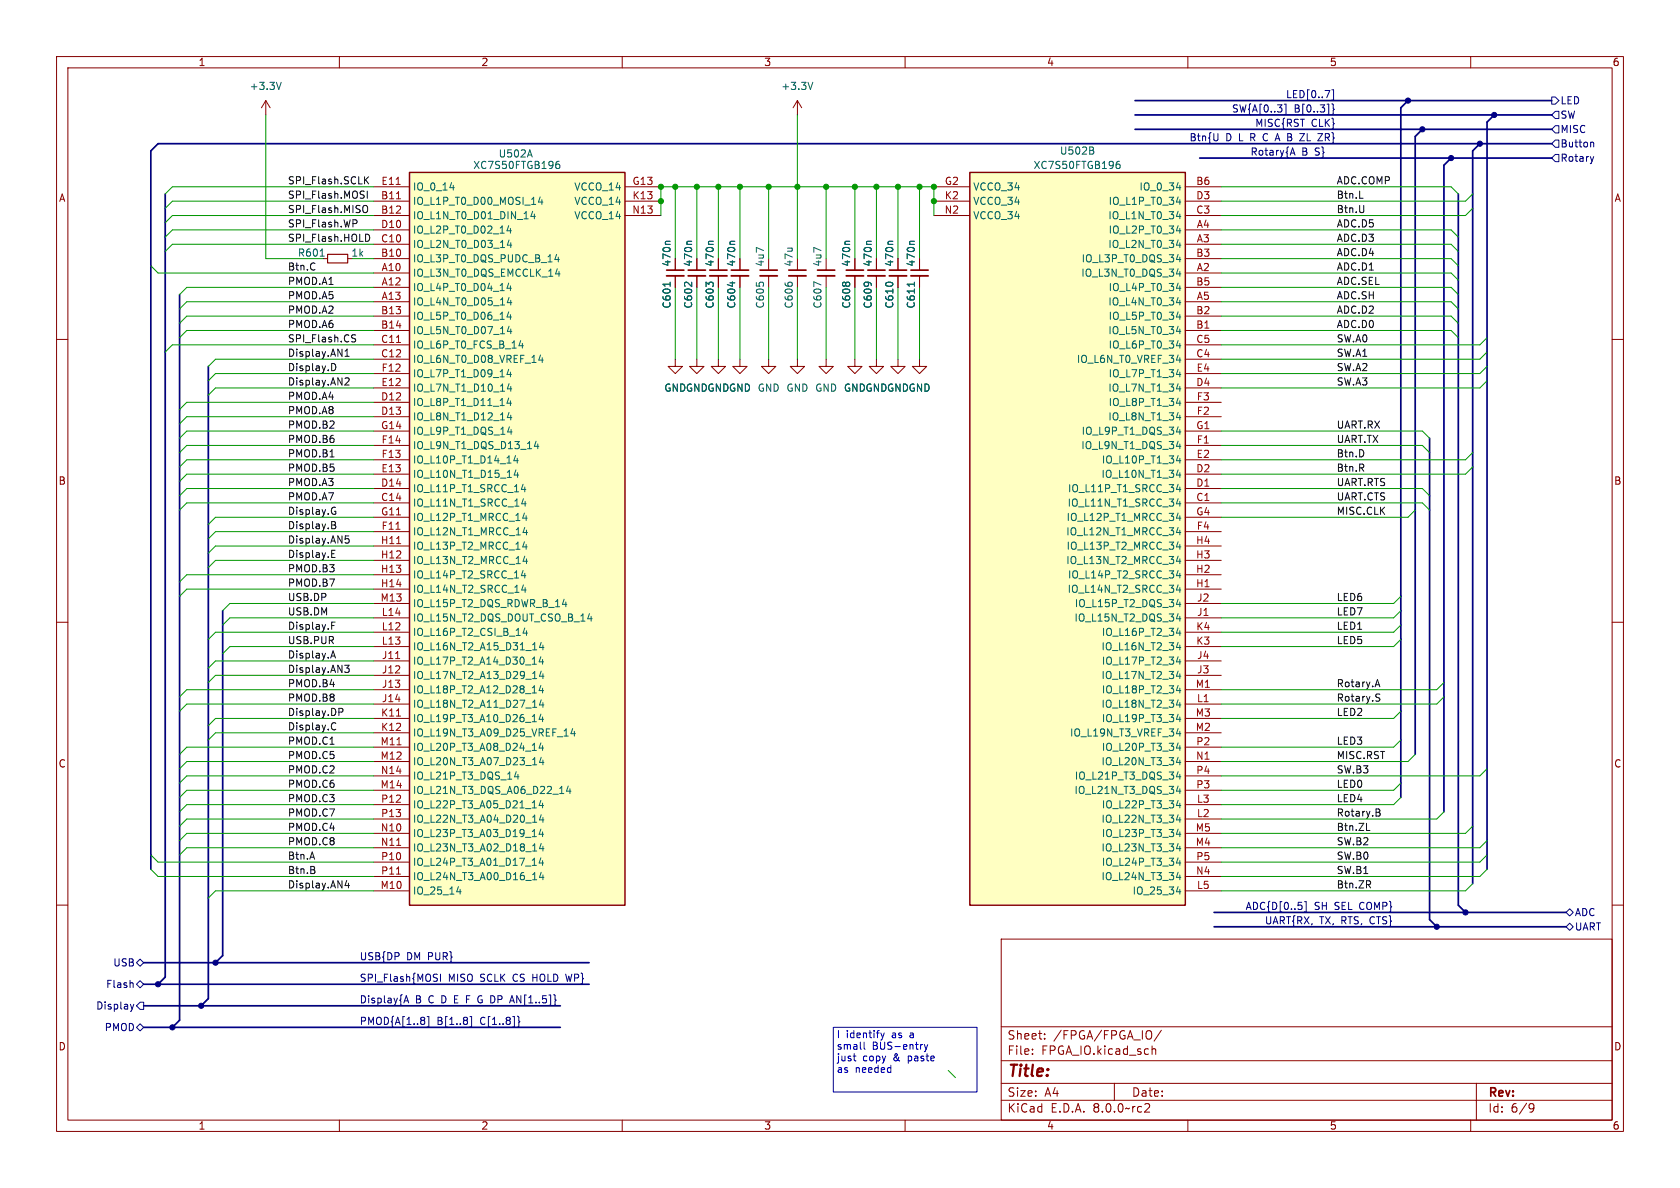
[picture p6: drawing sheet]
<svg xmlns="http://www.w3.org/2000/svg" width="297mm" height="210mm" viewBox="0 0 297 210" stroke-linecap="round" stroke-linejoin="round" font-family="sans-serif">
<g fill="none" stroke="#840000" stroke-width=".18">
<path d="M10 10h277v190h-277zM12 12h273v186h-273zM60 10v2M110 10v2M160 10v2M210 10v2M260 10v2M10 60h2M119.4 48.8v2M123.2 48.8v2M127 48.8v2M130.8 48.8v2"/>
<path d="M135.9 48.8v2M141 48.8v2M158.7 48.8v2M162.6 48.8v2M285 60h2M135.9 63.5v1.3h1.3l-1.3 1.2-1.3-1.2h1.3M10 110h2M285 110h2M10 160h2M285 160h2M177 166h108v32h-108zM60 198v2"/>
<path d="M110 198v2M160 198v2M177 194.5h108M177 191.5h108M177 187.5h108M177 181.5h108M182.5 186.3v.1M182.5 185.5v.1M184.7 183.6v.1M184.7 182.8v.1M197 191.5v3M202.6 195.1l.5 .1 .1 .3-.9 1.1h.9"/>
<path d="M203.4 182.3a1.07 1.07 0 0 1 0 1.3M203.7 184.9v1.5M203.7 185.5l.2-.1 .3 .1 .1 .9M205.3 182.1l-1.3 2M210 198v2M260 198v2M261 191.5v6.5M270.6 195.1l.5 .1a.99 .99 0 0 1-.4 1.4h-.2M271.2 195.7l-.3 .3h-.3"/>
</g>
<path d="M117.9 48.8h3M121.7 48.8h3M125.5 48.8h3M129.3 48.8h3M134.4 48.8h3M139.4 48.8h3.1M157.2 48.8h3.1M161 48.8h3.1" fill="none" stroke="#840000" stroke-width=".33"/>
<path d="M117.9 47.8h3M121.7 47.8h3M125.5 47.8h3M129.3 47.8h3M134.4 47.8h3M139.4 47.8h3.1M157.2 47.8h3.1M161 47.8h3.1" fill="none" stroke="#840000" stroke-width=".3"/>
<path d="M118.5 42.7h-.7l-.2 .1M118.5 49.9v.7M122.3 42.7h-.7l-.2 .1M126.1 42.7h-.7l-.2 .1M129.5 49.8v.8M129.9 42.7h-.7l-.1 .1M157.8 42.7h-.6l-.2 .1M161.7 49.9v.7M161.7 42.7h-.7l-.2 .1" fill="none" stroke="#006464" stroke-width=".18"/>
<path d="M72.4 30.5h38.1v129.5h-38.1z" fill="#ffffc2"/>
<path d="M72.4 30.5h38.1v129.5h-38.1z" fill="none" stroke="#840000" stroke-width=".25"/>
<g fill="none" stroke="#840000" stroke-width=".18">
<path d="M47 17.8l-.8 1.3M47 17.8v2.5M47 17.8l.8 1.3M141 17.8l-.8 1.3M141 17.8v2.5M141 17.8l.7 1.3M66 35.6h6.4M66 38.1h6.4M66 33h6.4M110.5 35.6h6.3M110.5 38.1h6.3M110.5 33h6.3"/>
<path d="M57.1 45.7h.8M61.5 45.7h.7M66 48.3h6.4M66 50.8h6.4M66 53.3h6.4M66 45.7h6.4M66 55.9h6.4M66 58.4h6.4M66 43.2h6.4M66 40.6h6.4M146 48.8v2M154.9 48.8v2"/>
<path d="M66 61h6.4M66 63.5h6.4M66 71.1h6.4M66 73.7h6.4M66 68.6h6.4M66 66h6.4M66 78.7h6.4M66 76.2h6.4M119.4 63.5v1.3h1.2l-1.2 1.2-1.3-1.2h1.3M123.2 63.5v1.3h1.3l-1.3 1.2-1.3-1.2h1.3M127 63.5v1.3h1.3l-1.3 1.2-1.3-1.2h1.3M130.8 63.5v1.3h1.3l-1.3 1.2-1.3-1.2h1.3"/>
<path d="M141 63.5v1.3h1.2l-1.2 1.2-1.3-1.2h1.3M66 88.9h6.4M66 86.4h6.4M66 83.8h6.4M66 94h6.4M66 81.3h6.4M66 91.4h6.4M66 96.5h6.4M66 99.1h6.4M66 101.6h6.4M66 104.1h6.4M66 116.8h6.4"/>
<path d="M66 119.4h6.4M66 111.8h6.4M66 114.3h6.4M66 109.2h6.4M66 106.7h6.4M66 121.9h6.4M66 124.5h6.4M66 127h6.4M66 129.5h6.4M66 132.1h6.4M66 134.6h6.4M66 139.7h6.4"/>
<path d="M66 137.2h6.4M66 157.5h6.4M66 147.3h6.4M66 149.9h6.4M66 152.4h6.4M66 154.9h6.4M66 142.2h6.4M66 144.8h6.4"/>
</g>
<g fill="none" stroke="#006464" stroke-width=".18">
<path d="M49.7 14.5l-.4 1.3M143.7 14.5l-.4 1.3M79.5 33.2h.8M89.9 39.9l-.3 .9h.8M93.7 26.5l.4 1.3M94.2 37.3l-.3 1h.7M94.5 37.8v.9M95.5 34.8l-.3 .9h.8M95.8 35.3v.8M98.4 29.1l.3-.1 .3 .2-.2 .5h-.4M98.8 28.5l-.3 .1-.2 .2M56.6 45.3h.7"/>
<path d="M89.9 50l-.3 1h.8M89.9 55.1l-.3 .9h.8M90 52.6l-.3 .9h.8M90 57.7l-.3 .9h.8M90 42.4l-.3 .9h.8M90.2 40.4v.8M90.2 50.5v.9M90.2 55.6v.9M90.3 42.9v.9M90.3 53.1v.8M90.3 58.2v.8M98.1 45.9h.8"/>
<path d="M98.2 48.4h.8M98.7 45.5v.8M98.8 48v.8M145.1 50.4l-1.2-.6v.9M154 42.7h-.6l-.2 .1M89.7 76.4h.8M89.9 70.4l-.3 .9h.8M89.9 65.3l-.3 .9h.8M90 72.9l-.3 .9h.8M90 67.8l-.3 .9h.8M90.2 65.8v.8M90.2 70.9v.8"/>
<path d="M90.3 68.3v.9M90.3 73.4v.8M90.4 75.9v.9M91.7 61.1h.8M92.4 60.7v.8M94.8 78l-.3 .9h.8M95.1 78.5v.8M95.6 62.7l-.3 1h.7M95.9 63.2v.9M91.1 80.5l-.3 .9h.8M91.2 83.1l-.3 .9h.8M91.4 81v.9"/>
<path d="M91.5 83.6v.8M92.4 91.6h.8M92.4 96.7h.8M92.5 85.6l-.3 .9h.8M92.5 94.1h.8M92.5 99.2h.8M92.5 88.1l-.3 1h.8M92.8 86.1v.8M92.8 88.6v.9M93 91.2v.8M93 96.3v.8M93.1 93.7v.9"/>
<path d="M93.1 98.8v.8M92.5 100.8l-.3 1h.8M92.5 103.4l-.3 .9h.8M92.8 101.3v.9M92.8 111l-.3 .9h.8M92.8 103.9v.8M93.1 111.5v.8M94.1 117.4h.7M95.6 116.1l-.3 .9h.8M95.7 118.6l-.3 .9h.8M95.7 113.5l-.3 1h.8M95.9 116.6v.8"/>
<path d="M96 114v.9M96 119.1v.9M99.4 106.8h.8M100 106.4v.9M103.9 109.4h.8M104.5 109v.8M91.3 136.4l-.3 .9h.7M91.6 136.9v.8M94.1 122.5h.7M94.1 127.6h.7M94.1 132.7h.7M95.6 121.2l-.3 .9h.8"/>
<path d="M95.6 126.2l-.3 1h.8M95.6 131.3l-.3 .9h.8M95.7 123.7l-.3 .9h.8M95.7 133.9l-.3 .9h.8M95.9 121.7v.8M95.9 126.7v.9M95.9 131.8v.9M96 124.2v.8M96 134.4v.8M100.5 138.9l-.3 1h.7M100.8 139.4v.9M101.2 128.8l-.3 .9h.8"/>
<path d="M101.5 129.3v.8M80.7 157.6h.8M81.3 157.2v.9M94.1 147.9h.7M94.1 153h.7M94.1 142.8h.7M95.6 146.6l-.3 .9h.8M95.6 151.6l-.3 1h.8M95.6 141.5l-.3 .9h.8M95.7 149.1l-.3 .9h.8M95.7 154.2l-.3 .9h.8M95.7 144l-.3 .9h.8"/>
<path d="M95.9 142v.8M95.9 147.1v.8M95.9 152.1v.9M96 144.5v.9M96 149.6v.8M96 154.7v.8"/>
</g>
<path d="M70 32.6h.8M70.1 35.1h.7M70.1 60.5h.7M70 93.6h.7M70.1 96.1h.7M69.9 116.4h.8M70.1 126.6h.7M70.2 131.7h.7M70.1 154.5h.7M70.1 149.4h.7" fill="none" stroke="#a90000" stroke-width=".18"/>
<path d="M57.9 45h3.6v1.5h-3.6z" fill="none" stroke="#840000" stroke-width=".2"/>
<path d="M144.5 48.8h3.1M153.4 48.8h3.1" fill="none" stroke="#840000" stroke-width=".33"/>
<path d="M144.5 47.8h3.1M153.4 47.8h3.1" fill="none" stroke="#840000" stroke-width=".3"/>
<path d="M171.4 30.5h38.1v129.5h-38.1z" fill="#ffffc2"/>
<path d="M171.4 30.5h38.1v129.5h-38.1z" fill="none" stroke="#840000" stroke-width=".25"/>
<g fill="none" stroke="#840000" stroke-width=".18">
<path d="M165.1 33h6.3M165.1 38.1h6.3M165.1 35.6h6.3M209.5 33h6.4M209.5 38.1h6.4M209.5 35.6h6.4M119.4 48.8v2M123.2 48.8v2M127 48.8v2M130.8 48.8v2M151.1 48.8v2M154.9 48.8v2"/>
<path d="M158.7 48.8v2M162.6 48.8v2M209.5 48.3h6.4M209.5 43.2h6.4M209.5 40.6h6.4M209.5 53.3h6.4M209.5 58.4h6.4M209.5 55.9h6.4M209.5 45.7h6.4M209.5 50.8h6.4M146 63.5v1.3h1.3l-1.3 1.2-1.2-1.2h1.2M151.1 63.5v1.3h1.3l-1.3 1.2-1.2-1.2h1.2"/>
<path d="M154.9 63.5v1.3h1.3l-1.3 1.2-1.2-1.2h1.2M158.7 63.5v1.3h1.3l-1.3 1.2-1.2-1.2h1.2M162.6 63.5v1.3h1.2l-1.2 1.2-1.3-1.2h1.3M209.5 63.5h6.4M209.5 61h6.4M209.5 68.6h6.4M209.5 66h6.4M209.5 78.7h6.4M209.5 73.7h6.4M209.5 71.1h6.4M209.5 76.2h6.4M209.5 88.9h6.4"/>
<path d="M209.5 86.4h6.4M209.5 83.8h6.4M209.5 81.3h6.4M209.5 94h6.4M209.5 91.4h6.4M209.5 99.1h6.4M209.5 96.5h6.4M209.5 104.1h6.4M209.5 101.6h6.4M209.5 109.2h6.4M209.5 106.7h6.4M209.5 119.4h6.4"/>
<path d="M209.5 116.8h6.4M209.5 114.3h6.4M209.5 111.8h6.4M209.5 124.5h6.4M209.5 121.9h6.4M209.5 129.5h6.4M209.5 127h6.4M209.5 134.6h6.4M209.5 132.1h6.4M209.5 139.7h6.4M209.5 137.2h6.4M209.5 144.8h6.4"/>
<path d="M209.5 142.2h6.4M209.5 157.5h6.4M209.5 149.9h6.4M209.5 147.3h6.4M209.5 154.9h6.4M209.5 152.4h6.4"/>
</g>
<g fill="none" stroke="#006464" stroke-width=".18">
<path d="M193.1 26.6l.3 .2-.1 .3-.2 .1M193.2 26l.1 .2-.1 .3M197.4 29.1l.4-.1 .2 .2-.1 .5h-.5M197.9 28.5l-.4 .1-.1 .2M208 33.2h.8M208 38.3h.8M208 35.7h.8M208.6 35.3v.8M208.6 37.8v.9M118.5 42.7h-.7l-.2 .1M118.5 49.9v.7M122.3 42.7h-.7l-.2 .1"/>
<path d="M126.1 42.7h-.7l-.2 .1M129.5 49.8v.8M129.9 42.7h-.7l-.1 .1M150.2 42.7h-.6l-.2 .1M154 42.7h-.6l-.2 .1M157.8 42.7h-.6l-.2 .1M161.7 42.7h-.7l-.2 .1M161.7 49.9v.7M208 48.4h.8M208 43.3h.8M208 40.8h.8M208 53.5h.8"/>
<path d="M208 58.6h.8M208 56h.8M208 45.9h.8M208 51h.8M208.6 40.4v.8M208.6 42.9v.9M208.6 45.5v.8M208.6 48v.8M208.6 50.5v.9M208.6 53.1v.8M208.6 55.6v.9M208.6 58.2v.8"/>
<path d="M208 63.7h.8M208 61.1h.8M208 68.7h.8M208 66.2h.8M208 78.9h.8M208 73.8h.8M208 71.3h.8M208 76.4h.8M208.6 60.7v.8M208.6 65.8v.8M208.6 68.3v.9M208.6 70.9v.8"/>
<path d="M208.6 73.4v.8M208.6 75.9v.9M208.6 78.5v.8M208 94.1h.8M208 91.6h.8M208 99.2h.8M208 96.7h.8M208.3 88.1l-.3 1h.8M208.3 85.6l-.3 .9h.8M208.3 83.1l-.3 .9h.8M208.3 80.5l-.3 .9h.8M208.6 81v.9"/>
<path d="M208.6 83.6v.8M208.6 86.1v.8M208.6 88.6v.9M208.6 91.2v.8M208.6 93.7v.9M208.6 96.3v.8M208.6 98.8v.8M208 109.4h.8M208.3 103.4l-.3 .9h.8M208.3 100.8l-.3 1h.8M208.3 105.9l-.3 .9h.8M208.3 118.6l-.3 .9h.8"/>
<path d="M208.3 116.1l-.3 .9h.8M208.3 113.5l-.3 1h.8M208.3 111l-.3 .9h.8M208.6 101.3v.9M208.6 103.9v.8M208.6 106.4v.9M208.6 109v.8M208.6 111.5v.8M208.6 114v.9M208.6 116.6v.8M208.6 119.1v.9M208 129.7h.8"/>
<path d="M208 139.9h.8M208.3 123.7l-.3 .9h.8M208.3 121.2l-.3 .9h.8M208.3 126.2l-.3 1h.8M208.3 133.9l-.3 .9h.8M208.3 131.3l-.3 .9h.8M208.3 136.4l-.3 .9h.8M208.6 121.7v.8M208.6 124.2v.8M208.6 126.7v.9M208.6 129.3v.8M208.6 131.8v.9"/>
<path d="M208.6 134.4v.8M208.6 136.9v.8M208.6 139.4v.9M208 157.6h.8M208.3 144l-.3 .9h.8M208.3 141.5l-.3 .9h.8M208.3 149.1l-.3 .9h.8M208.3 146.6l-.3 .9h.8M208.3 154.2l-.3 .9h.8M208.3 151.6l-.3 1h.8M208.6 142v.8M208.6 144.5v.9"/>
<path d="M208.6 147.1v.8M208.6 149.6v.8M208.6 152.1v.9M208.6 154.7v.8M208.6 157.2v.9"/>
</g>
<path d="M149.6 48.8h3.1" fill="none" stroke="#840000" stroke-width=".33"/>
<path d="M149.6 47.8h3.1" fill="none" stroke="#840000" stroke-width=".3"/>
<g fill="none" stroke="#000084" stroke-width=".18">
<path d="M227 18.4h.4v1.8h-.4M235.5 18.4l.2 .1v.6l.2 .2-.2 .2v.6l-.2 .2M235.5 15.9h.3v1.8h-.3M274.3 17.1h.7l.6 .7-.6 .6h-.7zM275 19.7h.6v1.3h-.6l-.7-.7zM215.3 23.6v1l-.1 .2M228.2 27.1h.6M228.5 26.2l.4 1.2M229.8 23.6h.8l-.8 1.3h.8M233 23.6h.8l-.8 1.3h.8M275 22.2h.6v1.3h-.6l-.7-.6zM275 24.8h.6v1.2h-.6l-.7-.6z"/>
<path d="M275 27.3h.6v1.3h-.6l-.7-.7zM281.4 25.1l.3 .2v.7M281.7 27.7l-.3 .8M230.6 159.4h.3v1.8h-.3M23.1 177.5l.3 .9M23.4 178.4l-.2 .3M23.5 173.8v.8M23.7 177.5l-.3 .9M24.1 177.8l.7-.6h.6v1.2h-.6zM24.1 174l.7-.6 .6 .6-.6 .6zM24.1 170.2l.7-.7 .6 .7-.6 .6zM71.4 177.3l.4-1.3 .4 1.3"/>
<path d="M71.5 176.9h.6M75 179.9l.1 .2-.1 .2M75.5 179.7h.3v1.8h-.3M77.1 172.2l.2 .1M77.2 172.9l.1 .2-.1 .3M77.9 172.2v1.3M83.1 179.7h.3v1.8h-.3M90.2 176.9h.6M90.5 176l.4 1.3M91.5 179.6l.2 .2v.6l.2 .2-.2 .2v.6l-.2 .2M230.1 160.1v.6M276.9 161.3l.6-.6 .6 .6-.6 .6z"/>
<path d="M276.9 163.8l.6-.6 .6 .6-.6 .7zM24.1 181.6l.7-.6 .6 .6-.6 .6zM75 180.4l.1 .2-.1 .4"/>
</g>
<g fill="none" stroke="#0f0f0f" stroke-width=".18">
<path d="M62.4 38.9h.5l.2 .2-.1 .4h-.6M64.4 36.3a.43 .43 0 0 1 .6 .4v.5a.43 .43 0 0 1-.6 .4M64.6 31.8l.6 .7M64.9 33.8v1.2M65.2 31.2l-.8 .8M240.4 35h.6M62.4 59.8l.4 .1 .1 .3-.3 .2h-.3M62.4 59.2h.5M64.6 41.4a.64 .64 0 0 1 .8 .6 .64 .64 0 0 1-.8 .7M58.6 64.3a.64 .64 0 0 1 .8 .6 .64 .64 0 0 1-.8 .6M61 62.1l.4-.4v1.3M61 63h.7"/>
<path d="M61.1 66.9l.4-.1 .2 .4-.8 .9h.8M58.3 80.8h.8M58.6 97.9h.5M58.6 98.5h.6M58.6 97.3h.6M58.6 92.2l.6 .1 .1 .3-.2 .2M58.6 92.8h.5M58.8 89.7h.5M59.1 92.8l.3 .2-.1 .3-.7 .2M59.1 90.4h.3v.4l-.3 .1h-.3M61.1 95.3l.4-.1 .2 .3-.1 .4h-.5M61.1 94.7h.6"/>
<path d="M58.5 116.3l.4-1.2 .4 1.2M58.6 116h.6M58.6 110.6h.5M58.6 110h.6M60.9 117.6h.8l-.4 .5 .4 .1v.5l-.2 .2-.5-.1M58.8 127.8h.3l.3 .1M59.4 128.9l-.3 .1h-.3M59.9 125.2h.5l.2 .3-.1 .3-.6 .1M243.2 121h.6M243.5 123.3l.3 .1 .1 .3-.2 .2h-.3M243.5 122.7h.4M243.5 120.1l.4 1.3"/>
<path d="M55.6 153.9v.4M61.3 155.6l-.3 .9h.8M61.6 156.1v.9M241.6 146.8h.6M241.9 156.4l.4 .6M242.2 155.8v.4M243.3 143l.6 .1v.3l-.2 .2M243.3 143.6h.4M243.7 143.6l.3 .2-.1 .3-.6 .2"/>
</g>
<path d="M147.3 181.6h25.4v11.4h-25.4zM150.8 186.7h.5M151.1 187.5h.2M152.8 184.2v1.1l.1 .2M155.7 182.6l.3 .8M156 183.4l-.3 .5M156.3 182.6l-.3 .8M163.1 184.6l-.2 .1M163.4 184.6l.3 .9M163.7 185.5l-.3 .4M164 184.6l-.3 .9" fill="none" stroke="#0000c2" stroke-width=".18"/>
<g fill="none" stroke="#000084" stroke-width=".3">
<path d="M200.7 17.8h73.6M248.9 17.8l-1.3 1.3v121.9M29.2 34.3v138.4l-1.3 1.3M200.7 22.9h73.6M200.7 20.3h73.6M212.1 27.9h62.2M251.5 22.9l-1.3 1.2v109.3M256.5 27.9l-1.2 1.3v114.3M257.8 34.3v125.7l1.3 1.3M261.6 25.4l-1.3 1.3v129.5M264.2 20.3l-1.3 1.3v132.1M274.3 25.4h-246.4l-1.2 1.3v127"/>
<path d="M31.7 52.1v128.2l-1.2 1.3M36.8 64.8v111.7l-1.2 1.3M252.7 77.5v85.1l1.3 1.2M39.4 108v60.9l-1.3 1.3M25.4 170.2h78.7M25.4 174h78.7M25.4 177.8h73.7M214.6 163.8h62.3M214.6 161.3h62.3M25.4 181.6h73.7"/>
</g>
<g fill="none" stroke="#009600" stroke-width=".18">
<path d="M47 20.3v25.4h10.1M66 33h-35.5l-1.3 1.3M66 35.6h-35.5l-1.3 1.2M66 38.1h-35.5l-1.3 1.3M116.8 38.1v-5.1h48.3v5.1M119.4 33v12.7M123.2 33v12.7M127 33v12.7M130.8 33v12.7M135.9 33v12.7M141 20.3v25.4M146 33v12.7"/>
<path d="M151.1 33v12.7M154.9 33v12.7M158.7 33v12.7M162.6 33v12.7M215.9 33h40.6l1.3 1.3M260.3 34.3l-1.2 1.3h-43.2M260.3 36.8l-1.2 1.3h-43.2M26.7 47l1.2 1.3h38.1M62.2 45.7h3.8M66 50.8h-33l-1.3 1.3M66 53.3h-33l-1.3 1.3M66 43.2h-35.5l-1.3 1.3"/>
<path d="M66 40.6h-35.5l-1.3 1.3M66 55.9h-33l-1.3 1.3M66 58.4h-33l-1.3 1.3M119.4 50.8v12.7M123.2 50.8v12.7M127 50.8v12.7M130.8 50.8v12.7M135.9 50.8v12.7M141 50.8v12.7M146 50.8v12.7M151.1 50.8v12.7M154.9 50.8v12.7"/>
<path d="M158.7 50.8v12.7M162.6 50.8v12.7M215.9 50.8h40.6l1.3 1.3M215.9 53.3h40.6l1.3 1.3M215.9 43.2h40.6l1.3 1.3M215.9 40.6h40.6l1.3 1.3M215.9 48.3h40.6l1.3 1.2M215.9 45.7h40.6l1.3 1.3M215.9 55.9h40.6l1.3 1.3M215.9 58.4h40.6l1.3 1.3M262.9 59.7l-1.3 1.3h-45.7M66 78.7h-33l-1.3 1.3"/>
<path d="M66 61h-35.5l-1.3 1.2M66 71.1h-33l-1.3 1.3M66 68.6h-27.9l-1.3 1.3M66 66h-27.9l-1.3 1.3M66 63.5h-27.9l-1.3 1.3M66 76.2h-33l-1.3 1.3M66 73.7h-33l-1.3 1.2M215.9 78.7h35.6l1.2 1.3M215.9 76.2h35.6l1.2 1.3M262.9 67.3l-1.3 1.3h-45.7M262.9 64.8l-1.3 1.2h-45.7M262.9 62.2l-1.3 1.3h-45.7"/>
<path d="M66 83.8h-33l-1.3 1.3M66 88.9h-33l-1.3 1.3M66 86.4h-33l-1.3 1.2M66 91.4h-27.9l-1.3 1.3M66 94h-27.9l-1.3 1.3M66 96.5h-27.9l-1.3 1.3M66 99.1h-27.9l-1.3 1.2M66 81.3h-33l-1.3 1.3M215.9 88.9h35.6l1.2 1.3M215.9 86.4h35.6l1.2 1.2M250.2 90.2l-1.3 1.2h-33M260.3 82.6l-1.2 1.2h-43.2"/>
<path d="M260.3 80l-1.2 1.3h-43.2M66 106.7h-25.4l-1.2 1.3M66 111.8h-27.9l-1.3 1.2M66 101.6h-33l-1.3 1.3M66 114.3h-25.4l-1.2 1.3M66 104.1h-33l-1.3 1.3M66 109.2h-25.4l-1.2 1.3M66 119.4h-27.9l-1.3 1.3M66 116.8h-27.9l-1.3 1.3M247.6 105.4l-1.2 1.3h-30.5M247.6 110.5l-1.2 1.3h-30.5M247.6 113l-1.2 1.3h-30.5"/>
<path d="M247.6 108l-1.2 1.2h-30.5M66 139.7h-33l-1.3 1.3M66 121.9h-33l-1.3 1.3M66 134.6h-33l-1.3 1.3M66 132.1h-33l-1.3 1.3M66 124.5h-33l-1.3 1.2M66 127h-27.9l-1.3 1.3M66 137.2h-33l-1.3 1.2M66 129.5h-27.9l-1.3 1.3M247.6 138.4l-1.2 1.3h-30.5M247.6 130.8l-1.2 1.3h-30.5M247.6 125.7l-1.2 1.3h-30.5"/>
<path d="M250.2 133.4l-1.3 1.2h-33M255.3 120.7l-1.3 1.2h-38.1M255.3 123.2l-1.3 1.3h-38.1M262.9 135.9l-1.3 1.3h-45.7M26.7 151.1l1.2 1.3h38.1M26.7 153.7l1.2 1.2h38.1M66 142.2h-33l-1.3 1.3M66 149.9h-33l-1.3 1.2M66 157.5h-27.9l-1.3 1.3M66 144.8h-33l-1.3 1.3M66 147.3h-33l-1.3 1.3M247.6 141l-1.2 1.2h-30.5"/>
<path d="M255.3 143.5l-1.3 1.3h-38.1M260.3 156.2l-1.2 1.3h-43.2M260.3 146.1l-1.2 1.2h-43.2M262.9 148.6l-1.3 1.3h-45.7M262.9 151.1l-1.3 1.3h-45.7M262.9 153.7l-1.3 1.2h-45.7M167.6 189.2l1.3 1.3"/>
</g>
<g fill="#000084" stroke="#000084" stroke-width=".18">
<circle cx="264.2" cy="20.3" r=".46"/>
<circle cx="248.9" cy="17.8" r=".46"/>
<circle cx="261.6" cy="25.4" r=".46"/>
<circle cx="251.5" cy="22.9" r=".46"/>
<circle cx="256.5" cy="27.9" r=".46"/>
<circle cx="254" cy="163.8" r=".46"/>
<circle cx="259.1" cy="161.3" r=".46"/>
<circle cx="30.5" cy="181.6" r=".46"/>
<circle cx="35.6" cy="177.8" r=".46"/>
<circle cx="38.1" cy="170.2" r=".46"/>
<circle cx="27.9" cy="174" r=".46"/>
</g>
<g fill="#009600" stroke="#009600" stroke-width=".18">
<circle cx="135.9" cy="33" r=".46"/>
<circle cx="127" cy="33" r=".46"/>
<circle cx="141" cy="33" r=".46"/>
<circle cx="130.8" cy="33" r=".46"/>
<circle cx="146" cy="33" r=".46"/>
<circle cx="119.4" cy="33" r=".46"/>
<circle cx="116.8" cy="35.6" r=".46"/>
<circle cx="116.8" cy="33" r=".46"/>
<circle cx="123.2" cy="33" r=".46"/>
<circle cx="165.1" cy="33" r=".46"/>
<circle cx="158.7" cy="33" r=".46"/>
<circle cx="162.6" cy="33" r=".46"/>
<circle cx="154.9" cy="33" r=".46"/>
<circle cx="151.1" cy="33" r=".46"/>
<circle cx="165.1" cy="35.6" r=".46"/>
</g>
<text font-size="2.8" fill="#840000" x="178" y="190.9">Title:</text>
<g font-size="2.1" fill="#840000">
<text x="178" y="184">Sheet:</text>
<text x="186.2" y="184">/FPGA/FPGA_IO/</text>
<text x="178" y="186.7">File:</text>
<text x="184.1" y="186.7">FPGA_IO.kicad_sch</text>
<text x="178" y="196.9">KiCad</text>
<text x="178" y="194.1">Size:</text>
<text x="184.7" y="194.1">A4</text>
<text x="185.7" y="196.9">E.D.A.</text>
<text x="193.3" y="196.9">8.0.0~rc2</text>
<text x="200" y="194.1">Date:</text>
<text x="263" y="194.3">Rev:</text>
<text x="263" y="196.9">Id:</text>
<text x="267.1" y="196.9">6/9</text>
</g>
<g font-size="1.8" fill="#840000">
<text x="35" y="11.9">1</text>
<text x="85" y="11.9">2</text>
<text x="135" y="11.9">3</text>
<text x="185" y="11.9">4</text>
<text x="235" y="11.9">5</text>
<text x="285" y="11.9">6</text>
<text x="10.3" y="35.9">A</text>
<text x="285.3" y="35.9">A</text>
<text x="118.8" y="47.2" transform="rotate(-90 118.8 47.2)">470n</text>
<text x="122.6" y="47.2" transform="rotate(-90 122.6 47.2)">470n</text>
<text x="126.4" y="47.2" transform="rotate(-90 126.4 47.2)">470n</text>
<text x="130.2" y="47.2" transform="rotate(-90 130.2 47.2)">470n</text>
<text x="150.5" y="47.2" transform="rotate(-90 150.5 47.2)">470n</text>
<text x="154.3" y="47.2" transform="rotate(-90 154.3 47.2)">470n</text>
<text x="158.1" y="47.2" transform="rotate(-90 158.1 47.2)">470n</text>
<text x="161.9" y="47.2" transform="rotate(-90 161.9 47.2)">470n</text>
<text x="10.3" y="85.9">B</text>
<text x="285.3" y="85.9">B</text>
<text x="10.3" y="135.9">C</text>
<text x="285.3" y="135.9">C</text>
<text x="10.3" y="185.9">D</text>
<text x="285.3" y="185.9">D</text>
<text x="35" y="199.9">1</text>
<text x="85" y="199.9">2</text>
<text x="135" y="199.9">3</text>
<text x="185" y="199.9">4</text>
<text x="235" y="199.9">5</text>
<text x="285" y="199.9">6</text>
</g>
<g font-size="1.8" fill="#006464">
<text x="44" y="16.1">+3.3V</text>
<text x="138" y="16.1">+3.3V</text>
<text x="88.1" y="28">U502A</text>
<text x="187.3" y="27.5">U502B</text>
<text x="72.9" y="33.9">IO_0_14</text>
<text x="83.6" y="30.1">XC7S50FTGB196</text>
<text x="101.4" y="33.9">VCCO_14</text>
<text x="172" y="33.9">VCCO_34</text>
<text x="182.6" y="30.1">XC7S50FTGB196</text>
<text x="201.3" y="33.9">IO_0_34</text>
<text x="72.9" y="36.4">IO_L1P_T0_D00_MOSI_14</text>
<text x="72.9" y="39">IO_L1N_T0_D01_DIN_14</text>
<text x="72.9" y="41.5">IO_L2P_T0_D02_14</text>
<text x="101.4" y="36.4">VCCO_14</text>
<text x="101.4" y="39">VCCO_14</text>
<text x="172" y="36.4">VCCO_34</text>
<text x="172" y="39">VCCO_34</text>
<text x="195.8" y="39">IO_L1N_T0_34</text>
<text x="195.9" y="41.5">IO_L2P_T0_34</text>
<text x="195.9" y="36.4">IO_L1P_T0_34</text>
<text x="52.6" y="45.6">R601</text>
<text x="62" y="45.6">1k</text>
<text x="72.9" y="46.6">IO_L3P_T0_DQS_PUDC_B_14</text>
<text x="72.9" y="44">IO_L2N_T0_D03_14</text>
<text x="135.3" y="47.2" transform="rotate(-90 135.3 47.2)">4u7</text>
<text x="140.3" y="47.2" transform="rotate(-90 140.3 47.2)">47u</text>
<text x="145.4" y="47.2" transform="rotate(-90 145.4 47.2)">4u7</text>
<text x="191.1" y="46.6">IO_L3P_T0_DQS_34</text>
<text x="195.8" y="44">IO_L2N_T0_34</text>
<text x="72.9" y="49.1">IO_L3N_T0_DQS_EMCCLK_14</text>
<text x="72.9" y="51.7">IO_L4P_T0_D04_14</text>
<text x="191.1" y="49.1">IO_L3N_T0_DQS_34</text>
<text x="195.9" y="51.7">IO_L4P_T0_34</text>
<text x="72.9" y="54.2">IO_L4N_T0_D05_14</text>
<text x="72.9" y="56.7">IO_L5P_T0_D06_14</text>
<text x="72.9" y="59.3">IO_L5N_T0_D07_14</text>
<text x="118.8" y="54.6" transform="rotate(-90 118.8 54.6)">C601</text>
<text x="122.6" y="54.6" transform="rotate(-90 122.6 54.6)">C602</text>
<text x="126.4" y="54.6" transform="rotate(-90 126.4 54.6)">C603</text>
<text x="130.2" y="54.6" transform="rotate(-90 130.2 54.6)">C604</text>
<text x="135.3" y="54.6" transform="rotate(-90 135.3 54.6)">C605</text>
<text x="140.3" y="54.6" transform="rotate(-90 140.3 54.6)">C606</text>
<text x="145.4" y="54.6" transform="rotate(-90 145.4 54.6)">C607</text>
<text x="150.5" y="54.6" transform="rotate(-90 150.5 54.6)">C608</text>
<text x="154.3" y="54.6" transform="rotate(-90 154.3 54.6)">C609</text>
<text x="158.1" y="54.6" transform="rotate(-90 158.1 54.6)">C610</text>
<text x="161.9" y="54.6" transform="rotate(-90 161.9 54.6)">C611</text>
<text x="195.8" y="54.2">IO_L4N_T0_34</text>
<text x="195.8" y="59.3">IO_L5N_T0_34</text>
<text x="195.9" y="56.7">IO_L5P_T0_34</text>
<text x="72.9" y="61.8">IO_L6P_T0_FCS_B_14</text>
<text x="72.9" y="64.4">IO_L6N_T0_D08_VREF_14</text>
<text x="190.3" y="64.4">IO_L6N_T0_VREF_34</text>
<text x="195.9" y="61.8">IO_L6P_T0_34</text>
<text x="72.9" y="72">IO_L8P_T1_D11_14</text>
<text x="72.9" y="69.4">IO_L7N_T1_D10_14</text>
<text x="72.9" y="66.9">IO_L7P_T1_D09_14</text>
<text x="117.3" y="69.4">GNDGNDGNDGND GND GND GND GNDGNDGNDGND</text>
<text x="117.3" y="69.4">GNDGNDGNDGND</text>
<text x="149.1" y="69.4">GNDGNDGNDGND</text>
<text x="195.8" y="69.4">IO_L7N_T1_34</text>
<text x="195.9" y="66.9">IO_L7P_T1_34</text>
<text x="195.9" y="72">IO_L8P_T1_34</text>
<text x="72.9" y="74.5">IO_L8N_T1_D12_14</text>
<text x="72.9" y="77.1">IO_L9P_T1_DQS_14</text>
<text x="191.1" y="77.1">IO_L9P_T1_DQS_34</text>
<text x="195.8" y="74.5">IO_L8N_T1_34</text>
<text x="72.9" y="82.1">IO_L10P_T1_D14_14</text>
<text x="72.9" y="79.6">IO_L9N_T1_DQS_D13_14</text>
<text x="191.1" y="79.6">IO_L9N_T1_DQS_34</text>
<text x="194.7" y="82.1">IO_L10P_T1_34</text>
<text x="72.9" y="89.8">IO_L11N_T1_SRCC_14</text>
<text x="72.9" y="87.2">IO_L11P_T1_SRCC_14</text>
<text x="72.9" y="84.7">IO_L10N_T1_D15_14</text>
<text x="188.6" y="89.8">IO_L11N_T1_SRCC_34</text>
<text x="188.7" y="87.2">IO_L11P_T1_SRCC_34</text>
<text x="194.6" y="84.7">IO_L10N_T1_34</text>
<text x="72.9" y="94.8">IO_L12N_T1_MRCC_14</text>
<text x="72.9" y="92.3">IO_L12P_T1_MRCC_14</text>
<text x="188.4" y="94.8">IO_L12N_T1_MRCC_34</text>
<text x="188.5" y="92.3">IO_L12P_T1_MRCC_34</text>
<text x="72.9" y="97.4">IO_L13P_T2_MRCC_14</text>
<text x="72.9" y="99.9">IO_L13N_T2_MRCC_14</text>
<text x="188.4" y="99.9">IO_L13N_T2_MRCC_34</text>
<text x="188.5" y="97.4">IO_L13P_T2_MRCC_34</text>
<text x="72.9" y="102.5">IO_L14P_T2_SRCC_14</text>
<text x="72.9" y="105">IO_L14N_T2_SRCC_14</text>
<text x="72.9" y="107.5">IO_L15P_T2_DQS_RDWR_B_14</text>
<text x="188.6" y="105">IO_L14N_T2_SRCC_34</text>
<text x="188.7" y="102.5">IO_L14P_T2_SRCC_34</text>
<text x="189.9" y="107.5">IO_L15P_T2_DQS_34</text>
<text x="72.9" y="112.6">IO_L16P_T2_CSI_B_14</text>
<text x="72.9" y="110.1">IO_L15N_T2_DQS_DOUT_CSO_B_14</text>
<text x="189.8" y="110.1">IO_L15N_T2_DQS_34</text>
<text x="194.7" y="112.6">IO_L16P_T2_34</text>
<text x="72.9" y="117.7">IO_L17P_T2_A14_D30_14</text>
<text x="72.9" y="115.2">IO_L16N_T2_A15_D31_14</text>
<text x="194.6" y="115.2">IO_L16N_T2_34</text>
<text x="194.7" y="117.7">IO_L17P_T2_34</text>
<text x="72.9" y="120.2">IO_L17N_T2_A13_D29_14</text>
<text x="72.9" y="122.8">IO_L18P_T2_A12_D28_14</text>
<text x="72.9" y="125.3">IO_L18N_T2_A11_D27_14</text>
<text x="194.6" y="120.2">IO_L17N_T2_34</text>
<text x="194.6" y="125.3">IO_L18N_T2_34</text>
<text x="194.7" y="122.8">IO_L18P_T2_34</text>
<text x="72.9" y="127.9">IO_L19P_T3_A10_D26_14</text>
<text x="72.9" y="130.4">IO_L19N_T3_A09_D25_VREF_14</text>
<text x="189.1" y="130.4">IO_L19N_T3_VREF_34</text>
<text x="194.7" y="127.9">IO_L19P_T3_34</text>
<text x="72.9" y="132.9">IO_L20P_T3_A08_D24_14</text>
<text x="72.9" y="135.5">IO_L20N_T3_A07_D23_14</text>
<text x="194.6" y="135.5">IO_L20N_T3_34</text>
<text x="194.7" y="132.9">IO_L20P_T3_34</text>
<text x="72.9" y="140.6">IO_L21N_T3_DQS_A06_D22_14</text>
<text x="72.9" y="138">IO_L21P_T3_DQS_14</text>
<text x="72.9" y="143.1">IO_L22P_T3_A05_D21_14</text>
<text x="189.8" y="140.6">IO_L21N_T3_DQS_34</text>
<text x="189.9" y="138">IO_L21P_T3_DQS_34</text>
<text x="194.7" y="143.1">IO_L22P_T3_34</text>
<text x="72.9" y="148.2">IO_L23P_T3_A03_D19_14</text>
<text x="72.9" y="145.6">IO_L22N_T3_A04_D20_14</text>
<text x="194.6" y="145.6">IO_L22N_T3_34</text>
<text x="194.7" y="148.2">IO_L23P_T3_34</text>
<text x="72.9" y="150.7">IO_L23N_T3_A02_D18_14</text>
<text x="72.9" y="153.3">IO_L24P_T3_A01_D17_14</text>
<text x="72.9" y="155.8">IO_L24N_T3_A00_D16_14</text>
<text x="194.6" y="150.7">IO_L23N_T3_34</text>
<text x="194.6" y="155.8">IO_L24N_T3_34</text>
<text x="194.7" y="153.3">IO_L24P_T3_34</text>
<text x="72.9" y="158.3">IO_25_14</text>
<text x="200.1" y="158.3">IO_25_34</text>
</g>
<g font-size="1.8" fill="#000084">
<text x="227.2" y="17.4">LED[0..7]</text>
<text x="217.7" y="20">SW{A[0..3]</text>
<text x="221.8" y="22.5">MISC{RST</text>
<text x="228.8" y="20">B[0..3]}</text>
<text x="231.8" y="22.5">CLK}</text>
<text x="275.8" y="18.6">LED</text>
<text x="275.8" y="23.7">MISC</text>
<text x="275.8" y="21.2">SW</text>
<text x="210.2" y="25.1">Btn{U</text>
<text x="216.7" y="25.1">D L R C A B</text>
<text x="221" y="27.6">Rotary{A</text>
<text x="230.1" y="27.6">B</text>
<text x="230.9" y="25.1">ZL</text>
<text x="232.6" y="27.6">S}</text>
<text x="234.3" y="25.1">ZR}</text>
<text x="275.8" y="26.3">Button</text>
<text x="275.8" y="28.8">Rotary</text>
<text x="220.1" y="160.9">ADC{D[0..5]</text>
<text x="232.3" y="160.9">SH</text>
<text x="236.1" y="160.9">SEL COMP}</text>
<text x="223.5" y="163.5">UART{RX,</text>
<text x="233.3" y="163.5">TX, RTS, CTS}</text>
<text x="278.3" y="162.2">ADC</text>
<text x="278.3" y="164.7">UART</text>
<text x="19.9" y="171">USB</text>
<text x="63.5" y="173.6">SPI_Flash{MOSI</text>
<text x="63.5" y="169.8">USB{DP</text>
<text x="71.9" y="169.8">DM PUR}</text>
<text x="79.2" y="173.6">MISO</text>
<text x="85" y="173.6">SCLK</text>
<text x="91" y="173.6">CS HOLD WP}</text>
<text x="16.9" y="178.7">Display</text>
<text x="18.7" y="174.9">Flash</text>
<text x="63.5" y="177.5">Display{A</text>
<text x="73.4" y="177.5">B</text>
<text x="75.9" y="177.5">C D E F G DP</text>
<text x="91.5" y="177.5">AN[1..5]}</text>
<text x="18.4" y="182.5">PMOD</text>
<text x="63.5" y="181.3">PMOD{A[1..8]</text>
<text x="77.3" y="181.3">B[1..8]</text>
<text x="85" y="181.3">C[1..8]}</text>
</g>
<g font-size="1.8" fill="#0f0f0f">
<text x="50.8" y="35.2">SPI_Flash.MOSI</text>
<text x="50.8" y="32.7">SPI_Flash.SCLK</text>
<text x="236.2" y="35.2">Btn.L</text>
<text x="236.2" y="32.7">ADC.COMP</text>
<text x="50.8" y="40.3">SPI_Flash.WP</text>
<text x="50.8" y="37.8">SPI_Flash.MISO</text>
<text x="236.2" y="37.8">Btn.U</text>
<text x="236.2" y="40.3">ADC.D5</text>
<text x="50.8" y="42.8">SPI_Flash.HOLD</text>
<text x="50.8" y="47.9">Btn.C</text>
<text x="236.2" y="47.9">ADC.D1</text>
<text x="236.2" y="45.4">ADC.D4</text>
<text x="236.2" y="42.8">ADC.D3</text>
<text x="50.8" y="53">PMOD.A5</text>
<text x="50.8" y="50.5">PMOD.A1</text>
<text x="236.2" y="50.5">ADC.SEL</text>
<text x="236.2" y="53">ADC.SH</text>
<text x="50.8" y="55.5">PMOD.A2</text>
<text x="50.8" y="58.1">PMOD.A6</text>
<text x="236.2" y="55.5">ADC.D2</text>
<text x="236.2" y="58.1">ADC.D0</text>
<text x="50.8" y="60.6">SPI_Flash.CS</text>
<text x="50.8" y="65.7">Display.D</text>
<text x="50.8" y="63.2">Display.AN1</text>
<text x="236.2" y="63.2">SW.A1</text>
<text x="236.2" y="60.6">SW.A0</text>
<text x="236.2" y="65.7">SW.A2</text>
<text x="50.8" y="70.8">PMOD.A4</text>
<text x="50.8" y="68.2">Display.AN2</text>
<text x="236.2" y="68.2">SW.A3</text>
<text x="50.8" y="75.9">PMOD.B2</text>
<text x="50.8" y="73.3">PMOD.A8</text>
<text x="236.2" y="75.9">UART.RX</text>
<text x="50.8" y="78.4">PMOD.B6</text>
<text x="50.8" y="80.9">PMOD.B1</text>
<text x="50.8" y="83.5">PMOD.B5</text>
<text x="236.2" y="80.9">Btn.D</text>
<text x="236.2" y="78.4">UART.TX</text>
<text x="236.2" y="83.5">Btn.R</text>
<text x="50.8" y="86">PMOD.A3</text>
<text x="50.8" y="88.6">PMOD.A7</text>
<text x="236.2" y="88.6">UART.CTS</text>
<text x="236.2" y="86">UART.RTS</text>
<text x="50.8" y="91.1">Display.G</text>
<text x="50.8" y="93.6">Display.B</text>
<text x="236.2" y="91.1">MISC.CLK</text>
<text x="50.8" y="98.7">Display.E</text>
<text x="50.8" y="101.3">PMOD.B3</text>
<text x="50.8" y="96.2">Display.AN5</text>
<text x="50.8" y="103.8">PMOD.B7</text>
<text x="50.8" y="106.3">USB.DP</text>
<text x="236.2" y="106.3">LED6</text>
<text x="50.8" y="111.4">Display.F</text>
<text x="50.8" y="108.9">USB.DM</text>
<text x="50.8" y="114">USB.PUR</text>
<text x="236.2" y="114">LED5</text>
<text x="236.2" y="108.9">LED7</text>
<text x="236.2" y="111.4">LED1</text>
<text x="50.8" y="119">Display.AN3</text>
<text x="50.8" y="116.5">Display.A</text>
<text x="50.8" y="121.6">PMOD.B4</text>
<text x="50.8" y="124.1">PMOD.B8</text>
<text x="236.2" y="124.1">Rotary.S</text>
<text x="236.2" y="121.6">Rotary.A</text>
<text x="50.8" y="131.7">PMOD.C1</text>
<text x="50.8" y="129.2">Display.C</text>
<text x="50.8" y="126.7">Display.DP</text>
<text x="236.2" y="126.7">LED2</text>
<text x="236.2" y="131.7">LED3</text>
<text x="50.8" y="134.3">PMOD.C5</text>
<text x="50.8" y="136.8">PMOD.C2</text>
<text x="236.2" y="136.8">SW.B3</text>
<text x="236.2" y="134.3">MISC.RST</text>
<text x="50.8" y="141.9">PMOD.C3</text>
<text x="50.8" y="139.4">PMOD.C6</text>
<text x="236.2" y="141.9">LED4</text>
<text x="236.2" y="139.4">LED0</text>
<text x="50.8" y="147">PMOD.C4</text>
<text x="50.8" y="149.5">PMOD.C8</text>
<text x="50.8" y="144.4">PMOD.C7</text>
<text x="236.2" y="147">Btn.ZL</text>
<text x="236.2" y="149.5">SW.B2</text>
<text x="236.2" y="144.4">Rotary.B</text>
<text x="50.8" y="154.6">Btn.B</text>
<text x="50.8" y="152.1">Btn.A</text>
<text x="236.2" y="152.1">SW.B0</text>
<text x="236.2" y="154.6">SW.B1</text>
<text x="50.8" y="157.1">Display.AN4</text>
<text x="236.2" y="157.1">Btn.ZR</text>
</g>
<g font-size="1.8" fill="#a90000">
<text x="67.3" y="35.3">B11</text>
<text x="67.3" y="32.8">E11</text>
<text x="111.7" y="32.8">G13</text>
<text x="111.7" y="35.3">K13</text>
<text x="166.9" y="32.8">G2</text>
<text x="166.9" y="35.3">K2</text>
<text x="211.4" y="32.8">B6</text>
<text x="211.4" y="35.3">D3</text>
<text x="67.3" y="37.8">B12</text>
<text x="67.3" y="40.4">D10</text>
<text x="111.7" y="37.8">N13</text>
<text x="166.9" y="37.8">N2</text>
<text x="211.4" y="37.8">C3</text>
<text x="211.5" y="40.4">A4</text>
<text x="67.3" y="45.5">B10</text>
<text x="67.3" y="42.9">C10</text>
<text x="211.4" y="45.5">B3</text>
<text x="211.5" y="42.9">A3</text>
<text x="67.4" y="48">A10</text>
<text x="67.4" y="50.5">A12</text>
<text x="67.4" y="53.1">A13</text>
<text x="211.4" y="50.5">B5</text>
<text x="211.5" y="48">A2</text>
<text x="211.5" y="53.1">A5</text>
<text x="67.3" y="55.6">B13</text>
<text x="67.3" y="58.2">B14</text>
<text x="211.4" y="58.2">B1</text>
<text x="211.4" y="55.6">B2</text>
<text x="67.3" y="60.7">C11</text>
<text x="67.3" y="63.2">C12</text>
<text x="67.4" y="65.8">F12</text>
<text x="211.4" y="63.2">C4</text>
<text x="211.4" y="60.7">C5</text>
<text x="211.4" y="65.8">E4</text>
<text x="67.3" y="70.9">D12</text>
<text x="67.3" y="68.3">E12</text>
<text x="211.4" y="68.3">D4</text>
<text x="211.5" y="70.9">F3</text>
<text x="67.3" y="73.4">D13</text>
<text x="67.3" y="75.9">G14</text>
<text x="211.4" y="75.9">G1</text>
<text x="211.5" y="73.4">F2</text>
<text x="67.3" y="83.6">E13</text>
<text x="67.4" y="81">F13</text>
<text x="67.4" y="78.5">F14</text>
<text x="211.4" y="83.6">D2</text>
<text x="211.4" y="81">E2</text>
<text x="211.5" y="78.5">F1</text>
<text x="67.3" y="88.6">C14</text>
<text x="67.3" y="86.1">D14</text>
<text x="211.4" y="88.6">C1</text>
<text x="211.4" y="86.1">D1</text>
<text x="67.3" y="91.2">G11</text>
<text x="67.4" y="93.7">F11</text>
<text x="211.4" y="91.2">G4</text>
<text x="211.5" y="93.7">F4</text>
<text x="67.2" y="96.3">H11</text>
<text x="67.2" y="98.8">H12</text>
<text x="67.2" y="101.3">H13</text>
<text x="211.4" y="101.3">H2</text>
<text x="211.4" y="98.8">H3</text>
<text x="211.4" y="96.3">H4</text>
<text x="67.2" y="106.4">M13</text>
<text x="67.2" y="103.9">H14</text>
<text x="211.4" y="103.9">H1</text>
<text x="211.5" y="106.4">J2</text>
<text x="67.4" y="111.5">L12</text>
<text x="67.4" y="109">L14</text>
<text x="211.4" y="111.5">K4</text>
<text x="211.5" y="109">J1</text>
<text x="67.4" y="114">L13</text>
<text x="67.4" y="116.6">J11</text>
<text x="67.4" y="119.1">J12</text>
<text x="211.4" y="114">K3</text>
<text x="211.5" y="119.1">J3</text>
<text x="211.5" y="116.6">J4</text>
<text x="67.4" y="121.7">J13</text>
<text x="67.4" y="124.2">J14</text>
<text x="211.3" y="121.7">M1</text>
<text x="211.5" y="124.2">L1</text>
<text x="67.2" y="131.8">M11</text>
<text x="67.3" y="126.7">K11</text>
<text x="67.3" y="129.3">K12</text>
<text x="211.3" y="129.3">M2</text>
<text x="211.3" y="126.7">M3</text>
<text x="211.4" y="131.8">P2</text>
<text x="67.2" y="134.4">M12</text>
<text x="67.2" y="136.9">N14</text>
<text x="211.4" y="134.4">N1</text>
<text x="211.4" y="136.9">P4</text>
<text x="67.2" y="139.4">M14</text>
<text x="67.3" y="142">P12</text>
<text x="211.4" y="139.4">P3</text>
<text x="211.5" y="142">L3</text>
<text x="67.2" y="147.1">N10</text>
<text x="67.2" y="149.6">N11</text>
<text x="67.3" y="144.5">P13</text>
<text x="211.3" y="149.6">M4</text>
<text x="211.3" y="147.1">M5</text>
<text x="211.5" y="144.5">L2</text>
<text x="67.3" y="152.1">P10</text>
<text x="67.3" y="154.7">P11</text>
<text x="211.4" y="154.7">N4</text>
<text x="211.4" y="152.1">P5</text>
<text x="67.2" y="157.2">M10</text>
<text x="211.5" y="157.2">L5</text>
</g>
<g font-size="1.8" fill="#0000c2">
<text x="147.8" y="183.8">I</text>
<text x="147.8" y="185.9">small</text>
<text x="149.6" y="183.8">identify</text>
<text x="154.2" y="185.9">BUS-entry</text>
<text x="157.8" y="183.8">as</text>
<text x="161.1" y="183.8">a</text>
<text x="147.8" y="187.9">just</text>
<text x="147.8" y="190">as</text>
<text x="151.2" y="190">needed</text>
<text x="152.5" y="187.9">copy</text>
<text x="158" y="187.9">&amp;</text>
<text x="160.8" y="187.9">paste</text>
</g>
</svg>
